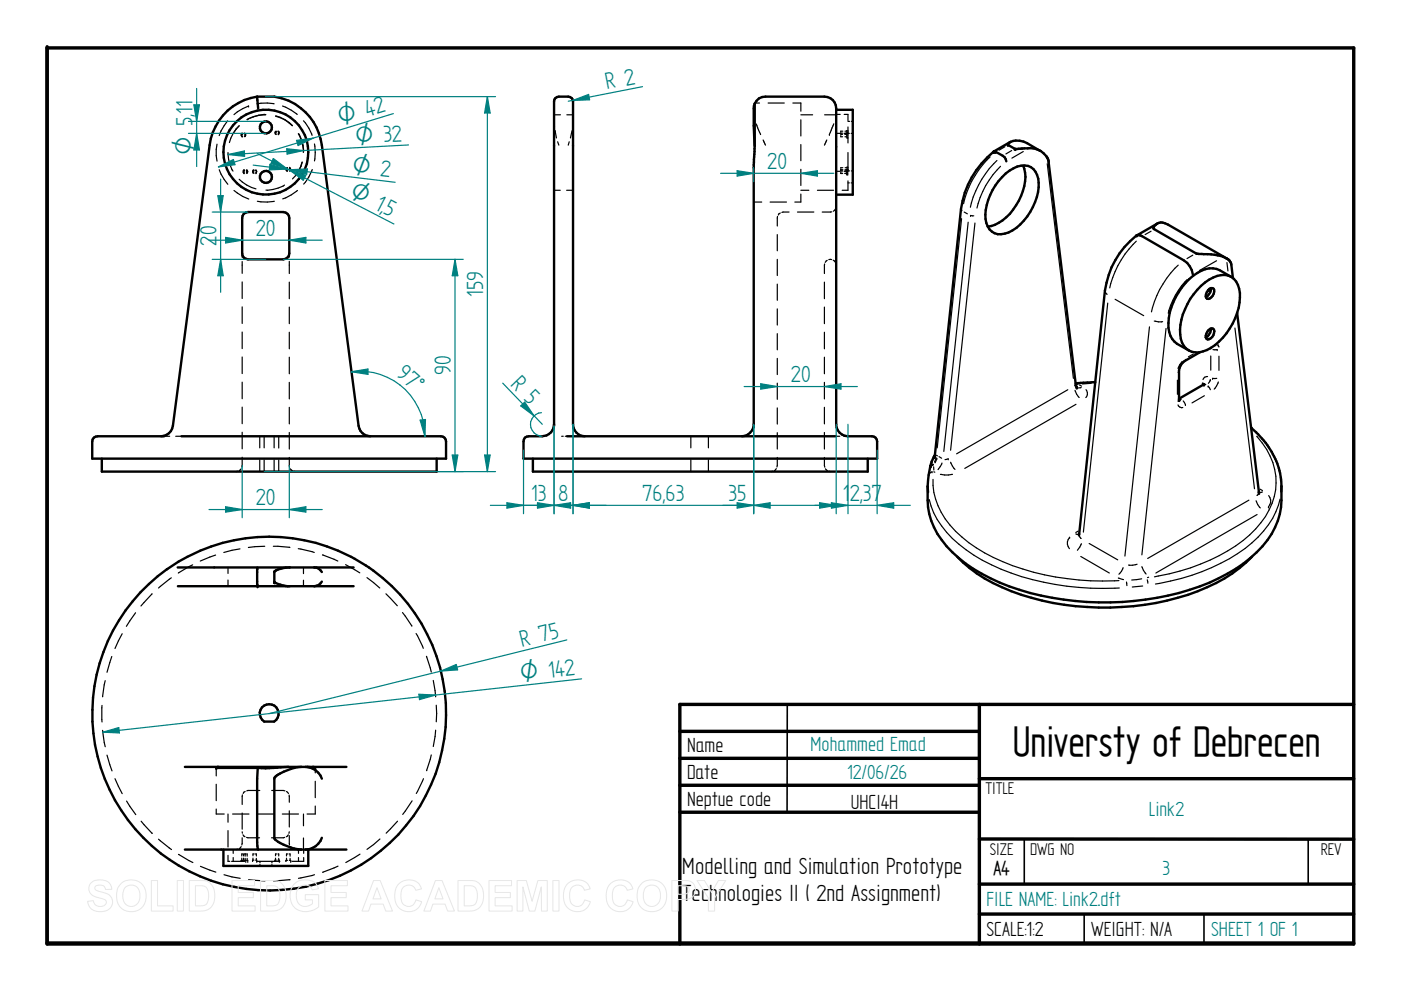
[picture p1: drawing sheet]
<svg xmlns="http://www.w3.org/2000/svg" width="297mm" height="210mm" viewBox="0 0 297 210" stroke-linecap="round" stroke-linejoin="round" font-family="sans-serif">
<path d="M10 9.9v190.3h277v-190h-277M144.1 155.1h63.5M207.6 149.4v50.8M287 149.4h-142.9v50.8M144.1 160.8h63.5M144.1 166.5h63.5M144.1 172.2h63.5M207.6 165.1h79.4M207.6 177.9h79.4M10 199.9h277M207.6 187.5h79.4M207.6 193.8h79.4" fill="none" stroke="#000" stroke-width=".72"/>
<path d="M166.9 149.4v22.8M217.2 178.1v9.4M277.4 178.1v9.4M229.9 193.8v6.4M255.3 193.8v6.4" fill="none" stroke="#000" stroke-width=".34"/>
<g fill="none" stroke="#000" stroke-width=".51">
<path d="M54.5 20.5l.2 2.5M54.5 20.5a11.9 11.9 0 0 0-10.1 10.3l-7.7 59.5a2.56 2.56 0 0 1-2.5 2.2M54.5 20.5a12 12 0 0 1 13.7 10.3l7.8 59.5a2.56 2.56 0 0 0 2.5 2.2M160 22a2.33 2.33 0 0 1 2.3-1.5h12.5a2.46 2.46 0 0 1 2.5 2.5v67a2.53 2.53 0 0 0 2.5 2.5M160 22l-.2 1 .2 7.8M160 22v9l-.2 4v55a2.61 2.61 0 0 1-2.5 2.5M177.3 23.3h3.5v18h-3.5M210.6 32.2a18.9 18.9 0 0 0-6.9 12.1l-5.5 52.3M210.8 32.1h.1M210.9 32.1l.2 .1M211.2 32.2l1.8 1.1 .4 .9M213.2 36.8a5 5 0 0 1 5.4-1.4 4.4 4.4 0 0 1 1.6 4.3 12.4 12.4 0 0 1-6.3 9.6 3.2 3.2 0 0 1-4.9-2.9 12.5 12.5 0 0 1 4.2-9.6z"/>
<path d="M213.7 30.6v.1M213.7 30.7l1.4 .8M213.7 30.5l.4-.3a3.7 3.7 0 0 1 3.7 .2l2.8 1.6M214.2 30.1l-3.5 2M215.2 31.6h.1M215.3 31.6l1.5-.1a5.9 5.9 0 0 1 4.5 1l.7 .8 .3 .9 5.8 47.4M216.9 35.1a9.2 9.2 0 0 1-1.5 8.4 8.8 8.8 0 0 1-6 4.5M51.7 45.3l.9-.3h7.5a1.3 1.3 0 0 1 1.2 1.2v7.5a1.3 1.3 0 0 1-1.2 1.3h-7.5a1.23 1.23 0 0 1-1.3-1.3v-7.5zM241 49.9l.4-.1 .7 .3 8.9 5.1a4.3 4.3 0 0 1 1.9 3M245.4 47.4l-4.4 2.6a17.7 17.7 0 0 0-6.7 11.6l-5.5 51.7M260.1 54.8l-12.5-7.2a1.91 1.91 0 0 0-3 .8l9 5.3 .8 .1a10.7 10.7 0 0 1 6.1 1.2l.5 .9 .4 3.1M261.1 58.7l-2.5-1.4a4.6 4.6 0 0 0-4.7 .6 13.8 13.8 0 0 0-6.2 11.6 4.5 4.5 0 0 0 1.9 3.4l2.4 1.4"/>
<path d="M261.1 58.7a4.7 4.7 0 0 1 1.8 4.4l-.3 2.1-.3 1.1M261.1 58.7a4.7 4.7 0 0 0-4.8 .6 13.9 13.9 0 0 0-6.1 11.6 4 4 0 0 0 1.8 3.4M252 74.3a4.5 4.5 0 0 0 4.7-.6 13.9 13.9 0 0 0 5.6-7.4l4.6 38M254.4 74.7l-3.3 1.9a2.9 2.9 0 0 0-1.1 1.9v6.2M256.1 61.6a.81 .81 0 0 1 1.2-.4 1.53 1.53 0 0 1-1.4 2.1 1.25 1.25 0 0 1 .2-1.7zM256.2 70l.4-.3h.6a1.51 1.51 0 0 1-1.2 2.3 1.27 1.27 0 0 1 .2-2zM256.2 61.5l.5 .2M256.7 61.1a1.84 1.84 0 0 1-1.1 1.8M256.7 69.7a1.83 1.83 0 0 1-1.1 1.8M34.8 92.5h-14.1a1.09 1.09 0 0 0-1.1 1.1v3.6h75v-3.6a1.08 1.08 0 0 0-1.1-1.1h-55M92.6 97.2v2.8h-71v-2.8M117.5 90.3v-68.8a1.01 1.01 0 0 1 1-1h2a1.01 1.01 0 0 1 1 1v68.5a2.53 2.53 0 0 0 2.5 2.5"/>
<path d="M117.5 90a2.52 2.52 0 0 1-2.5 2.5h-2.9a1.02 1.02 0 0 0-1.1 1.1v3.6h75v-3.6a1.08 1.08 0 0 0-1.1-1.1h-5.2M120.2 92.5h57M184 97.2v2.8h-71v-2.8M197.2 98.9l-.3 1.8M198.2 96.6l-1 2.2M198.2 96.7l-.1 .2M228.1 81.5l.1 .5M228.3 82v.1M232.2 81l-4.2 .3M255.2 81.5l-5.2 3M265.3 90.7a17.3 17.3 0 0 1 6.3 11.2M196.7 103.1l.1 1.3"/>
<path d="M196.8 101.9l-.1 1.2M196.9 100.8l-.1 1.1M228.8 113.3v.1M265.5 118a35.6 35.6 0 0 1-18.1 9.3 58 58 0 0 1-35-2.8 27.9 27.9 0 0 1-9.5-6.5M266.9 104.4h.1M271.6 102v2.2M271.7 103.1a15.7 15.7 0 0 1-3 11.4 32.2 32.2 0 0 1-16.5 10.6 61.3 61.3 0 0 1-40.2-1.6 28.4 28.4 0 0 1-13.2-10.3 15.8 15.8 0 0 1-2.1-10.1M37.7 120.3h23.7M37.7 124.3h28.9M54.6 120.4v.2M54.6 120.6v3.7M58.2 123.5l1.5 .6 1.7 .2"/>
<path d="M61.4 120.3a4.9 4.9 0 0 0-3.2 .9v2.1M66.6 124.3h8.4M66.6 120.3a1.8 1.8 0 0 1 1.6 1M68.2 123.3a1.8 1.8 0 0 1-1.6 1M75 120.3h-13.6M55.5 150a2 2 0 0 1 3.1 0 2 2 0 0 1-.5 3h-2.1a2.07 2.07 0 0 1-.5-3zM39.2 162.6h7.2M45.8 162.8h8.8M54.6 162.8l-.1 2.3v13.5l.2 1.5M61.1 162.6h12.3M61.1 162.6l-4.8 .3-1.7-.1M61.1 162.6l-15.2 .1"/>
<path d="M63.8 162.6a10 10 0 0 0-5.6 2.3v12.7a4 4 0 0 0 2.7 1.8l1.5 .5 1.4 .2M64.8 162.6a3.7 3.7 0 0 1 3.4 2.5M65.2 162.6l1.6 .2M66.3 162.6l.5 .1M68.2 177.6a3.7 3.7 0 0 1-3.4 2.5M39.2 180.1h34.2M65.4 180.1v3.5h-18v-3.5"/>
<circle cx="56.4" cy="32.3" r="9"/>
<circle cx="56.4" cy="27" r="1.27"/>
<circle cx="56.4" cy="37.5" r="1.27"/>
<circle cx="57.1" cy="151.3" r="37.5"/>
</g>
<g fill="none" stroke="#000" stroke-width=".25">
<path d="M46 30.6l-.2 2.4 .2 1.2M46.5 36l.4 .9 1.4 2.2M48.3 25.6l-1.4 2.2-.4 .9M48.3 32.3a7.5 7.5 0 0 0 1.1 4M50.7 26.7a7.5 7.5 0 0 0-2.1 3.5M50.7 38a8 8 0 0 0 3.6 2M51.3 28.2h.1M51.3 28.2l-.2 .5 .3 .3M51.4 28.3h.1M51.4 28.3l-.1 .4 .1 .3M51.7 36a.53 .53 0 0 0 .1 .8M51.7 36h.1"/>
<path d="M51.8 28.3l.2 .3-.2 .3M51.9 36.1h.1M51.9 36.1l-.2 .4 .2 .2M51.9 28.2a.46 .46 0 0 1 0 .8M52.3 36.2h.1M52.3 36l.2 .4-.2 .4M52.3 36.2l.1 .2-.2 .3M52.7 25.1l-.3 .3M52.7 22.5h.1M52.7 22.5l-1.2 .5-1.9 1.3M53.8 36l-.3 .4 .3 .3M53.8 36.1h.1"/>
<path d="M53.8 36.1l-.1 .4 .1 .2M54.2 36.1l.2 .3-.1 .2M54.2 36l.2 .4-.1 .3M54.3 36.6h.1M54.5 22a9.3 9.3 0 0 1 3.6 0M56.3 24.3a7.1 7.1 0 0 0-3.9 1.1M56.3 24.3l-1.4 .2-1.1 .3M58.4 24.6a7 7 0 0 1 3.6 2.1M58.5 24.6a7.5 7.5 0 0 1 3.5 2M58.5 27.8l-.2 .4 .2 .3M58.6 27.9h.1M58.6 27.9l-.2 .4 .2 .1"/>
<path d="M58.9 27.9l.2 .3-.1 .2M59 27.8l.2 .4-.2 .3M59 28.4h.1M59.9 22.5l1.9 .9 1.2 .9M60.3 39.2a7.5 7.5 0 0 1-3.9 1.1M60.8 35.6h.1M60.8 35.6l-.1 .5 .2 .2M61 35.6h.1M61 35.6l-.2 .5 .2 .1M61.4 35.6h.1M61.4 35.5l.2 .4-.2 .4M61.4 35.7l.1 .2-.2 .3"/>
<path d="M61.4 21.5h.1M61.7 21.6h.1M63.2 22.5l.2 .1M63.2 28.4a8.1 8.1 0 0 1 1.1 3.6M63.3 36.3l-1.3 1.6M63.3 28.3a6.7 6.7 0 0 1 1 4M63.7 22.9l.1 .1M64 34.4l-.7 1.9M64.1 34.4l-.8 1.9M64.3 25.6a8.5 8.5 0 0 1 1.9 3.1M64.8 23.8l.3 .3M65.4 24.5l.2 .2"/>
<path d="M66.2 35.9a9.3 9.3 0 0 1-1.8 3.1M66.7 30.5a9.6 9.6 0 0 1 0 3.6M117.5 24.3h1.3M117.5 26.2l.1 .7M117.7 27.7l.3 1.6M117.7 27.7h.1M118.2 30.1l.3 .7M120.2 24.3h1.3M120.7 30.1l-.2 .7M121.3 27.7l-.4 1.6M121.5 26.2l-.1 .7M159.8 35.2v.4"/>
<path d="M159.8 23.8l.2 1.3M159.9 34.5l-.1 .3M160 30.8v.1M160 31.1v.1M160 22h.1M160.1 21.9h.1M160.1 21.8h.9M160.4 26.3l.8 2.2M161.8 29.7l.5 1.1M162.9 21.8h3.4M168.1 21.8h1.7v1.8M169.8 24.3h2.5"/>
<path d="M169.8 25.4v3.4M169.8 30.6v3.5M169.8 35.9v3.4M174.8 24.3h2.5M175.3 29.7l-.5 1.1M175.8 28.5h.1M176.8 26.2l-1 2.3M177.2 25h.1M177.3 28.3h.8M177.3 36.3h.8M177.3 24.3h.8M177.3 23.8l-.1 1.2"/>
<path d="M178.3 28.2v.2M178.3 28.7v.3h.3M178.3 35.9v.3l.3 .1M178.3 36.5v.3h.3M178.3 36.7h.3M178.3 36h.4M178.3 28.5h.3M178.3 28.2h.4M178.7 35.6h-.4v.1M178.7 27.8h-.4v.1M179 28.3h1.1M179 24.3h.8v1.3"/>
<path d="M179.1 36.7h.4M179.1 28.5h.4M179.2 36.3h.4M179.2 36h.4M179.2 36.8h.4M179.2 27.8h.3M179.2 29h.4M179.2 28.2h.4M179.5 28.6h.1M179.5 36.8h.1M179.5 28.4v.2M179.5 36.5v.3"/>
<path d="M179.6 28.8v.3M179.6 35.8v.4M179.6 36.6v.3M179.6 29.1h.1M179.6 35.9h.1M179.6 36.9h.1M179.6 36.4h.1M179.6 27.7l-.1 .3M179.6 35.9l-.1 .3M179.7 28.1l-.1 .3M179.7 35.4l-.5 .2M179.7 28.6h.1"/>
<path d="M179.7 36.8h.1M179.7 29.1h.1M179.7 36.9h.1M179.7 36.4h.1M179.8 36.2h.3M179.8 25.7h.3M179.8 27.7h.1M179.8 35.9h.1M179.8 28.1h.1M179.8 32.3v4h-.8M179.8 26.9v3.4M179.8 38.4v1.9h-1.2"/>
<path d="M179.8 38.8h.3M179.8 35.4h.1M180.5 28.3h.3M180.5 38.8h.3M180.5 36.2h.3M180.5 25.7h.3M209.9 33.3a20 20 0 0 0-5.6 9.9M211.4 34a19.7 19.7 0 0 0-5.7 9.9M212.1 35.3a18 18 0 0 0-5 8.8M213.1 31.1l-1.3 .7M214.5 31.9l-1.2 .7M217 32.1l-2.5 1.4"/>
<path d="M222 34.7l5.6 45.5M49.6 40.4l1.9 1.3 1.2 .5M51.3 53.7v.9M51.3 55.5v2.5M51.3 59.8v3.5M58.2 42.7a9.4 9.4 0 0 1-3.6 0M61.3 53.7v.8M61.3 55.4v2.6M61.3 59.8v3.5M63.1 40.4a10 10 0 0 1-3.2 1.8M117.5 40.3h1.3M120.1 40.3h1.4"/>
<path d="M159.8 42.8h1.7M163.3 42.8h3.4M164.8 49.7v3.5M164.8 55v3.4M164.8 45.9v2M165.4 45.2l-.4 .4M167.3 45h-1.5M169.1 45h3.4M169.8 41.1v1.7h-1.3M169.8 40.3h1.7M173.3 40.3h3.4M174.8 59.8v3.5"/>
<path d="M174.8 56v2M175.4 55.2l-.4 .4M175.7 55h.6M176.4 44.9l-2.1 .1M176.7 55.2l.4 .4M177.1 44.3l-.4 .5M177.2 55.9l.1 .3M177.3 43.7l-.1 .3M203.8 44.5h.1M203.8 44.5l.2 .2M203.9 46.4l-5.2 48.6M204.4 45l.7 .3"/>
<path d="M205.3 47.1l-5.2 48.6M205.8 45.7h.1M205.8 45.7l.7 .1M206.7 47.3l-5.2 48.2M240.9 51.1a20 20 0 0 0-5.6 9.9M244 49l-1.2 .7M249.8 56.2a20.2 20.2 0 0 0-5.7 9.9M251.7 59.3a15.3 15.3 0 0 0-4 7.1M252.9 54.1l-1.2 .7M257.9 55.3l-3.6 2.1M260.1 55.7l.2 1.7M51.3 65.1v3.5"/>
<path d="M51.3 70.4v3.5M51.3 75.7v3.5M61.3 65.1v3.5M61.3 70.4v3.6M61.3 75.7v3.5M164.8 60.2v3.5M164.8 65.5v3.4M164.8 70.7v3.5M164.8 76v3.4M174.8 65.1v3.5M174.8 70.4v3.6M174.8 75.7v3.5"/>
<path d="M234.4 62l.3 .4M234.4 62h.1M234.9 64.3l-5.2 48.5M236.4 63.5l6.1 3.4M243.7 69.3l-5.2 48.6M244.7 68.1l1.8 .1M247.2 69.6l-5.1 48M249.9 78.7l-.1 .3M250.7 76.6l-.9 1.5M251.4 76.2l-.2 .3M253 75.1l-1 .5M256 79.8a.89 .89 0 0 0-.9 .7"/>
<path d="M256.7 73.8v.2l-.2-.1M256.7 75.5v3M258.1 74.1h.1M258.1 74.1h-.9M258.2 73.1l.2 .5M258.2 73.1h.1M258.4 75.5v3M261.8 69.6l4.2 34M34.8 92.5h1.2M35.8 91.9l-.2 .2M36.4 91l-.3 .6M36.7 90.3l-.2 .3"/>
<path d="M37.3 92.5h1.2M50.4 99.9l-.3 .1M51.1 99.4l-.4 .4M51.3 81v3.5M51.3 86.3v3.5M51.3 91.7v3.5M51.3 96.9v2.2M55.1 92.5v2.5M55.1 97.5v2.5M56 92.5v2.5M56 97.5v2.5M58.1 92.5v2.5"/>
<path d="M58.1 97.5v2.5M59.1 92.5v2.5M59.1 97.5v2.5M61.3 81.1v3.5M61.3 86.4v3.5M61.3 91.7v3.5M61.3 97l.1 2.1M61.5 99.4l.5 .4M62.3 99.9l.3 .1M117.4 90.5v.1M117.5 90v.2M119.1 92.5h.3"/>
<path d="M119.8 92.5h.4M146.5 92.5v2.5M146.5 97.5v2.5M150.2 92.5v2.5M150.2 97.5v2.5M163.9 99.9l-.4 .1M164.6 99.4l-.4 .4M164.8 81.2v3.5M164.8 86.5v3.4M164.8 91.7v3.5M164.8 97l-.1 2M174.8 81.1v3.5"/>
<path d="M174.8 86.4v3.5M174.8 91.7v3.5M174.8 97l.1 2.1M175 99.4l.4 .4M175.8 99.9l.3 .1M177.2 92.5h.9M178.9 92.5h.8M197.4 98.6h.1M197.5 98.6h.1M197.5 98.5l-.2 .2M197.6 98h.1M197.6 98.5h.1"/>
<path d="M197.6 98.5l-.1 .1M197.7 98.5h.1M197.7 98.4l.2 .2M197.7 98.6l-.3 .2M197.9 97.2l-.3 .8M197.9 99l.1 .7M198.2 96.7l-.3 .2M198.4 96.5h.1M198.4 96.5l-.1 .1M198.5 97l-.3 1M198.5 96.5l.3 .1M198.6 97.2l-.4 .9"/>
<path d="M199.1 96.8l.5 .4M199.7 98.2l-.8 1.4M201 97.3l-.6 .2M201 97.3h.1M201.5 98l1 1.5M226.4 82.6l-23.6 13.6M227.9 82.8l.4 .8 .5 .7M228 81.7h.1M228 81.7l-.1 .1M228.1 85.7l-23.5 13.6M228.2 81.4h.2M228.5 81.2h.1"/>
<path d="M228.5 81.3l.1 .1M228.9 81.6l.4 .3M229.2 82.2l-.6 .1M230.2 82.6a1.18 1.18 0 0 1 0 1.7M231.3 81.3l-1.8 .1M249.6 80.6v3M249.8 85.9a.85 .85 0 0 0 1 .5M249.9 84.9l-.1 .2M250.2 84.5h.1M250.2 84.5l.2 .1M250.4 84.7l-.3 .1M250.9 85l.4 .8"/>
<path d="M251.3 85.8h.1M254.9 81.2v.3M255 81.2l.1 .1M255.2 81.3h.1M255.4 83.9l-2.7 1.5M255.4 81.5h.2M256.2 81.9h.1M256.2 81.9l.4 .7M256.6 80.5h.1M256.6 80.5l-.4 .8M257.1 80.2h.1M257.1 80.2h.9"/>
<path d="M258.3 81l-.9 1.5M266.4 92.5a13.5 13.5 0 0 1 1.9 17 26.6 26.6 0 0 1-11.7 9.2 48.9 48.9 0 0 1-11.8 3.6M40.8 119.8l-3 1.7M45.7 117.7l-3.2 1.3M50.9 116.4l-3.4 .7M56.1 115.8l-3.4 .3M58 115.8l3.5 .3M63.2 116.3l3.4 .8M68.4 117.6l3.2 1.4M73.3 119.7l3 1.8M197 105.9a18.9 18.9 0 0 0 7.8 10.7 47.7 47.7 0 0 0 23.9 7.9l5.1 .3 3.5-.1M197.6 100l-.5 .4"/>
<path d="M197.6 100h.1M197.8 101.6a15.2 15.2 0 0 0 6.2 12.3 42.6 42.6 0 0 0 22.3 8.8 54.9 54.9 0 0 0 10.9 .4M198 100l.2 .1M199.4 100.6l.9 .1 1.6-.1M226.8 113.9a1.81 1.81 0 0 0-.1 2.4M226.8 113.9h.1M228.1 113.2l.5 .1M228.6 112.6l-.5 .3M228.9 113.6h.1M228.9 113.7l.3 .5M229.1 118l6.1 3.5M229.3 115.3l-.9 1.4"/>
<path d="M230.9 115.2l6.1 3.5M241.1 119.6l-1 .2h-.8M264.8 106l-21.5 12.4M266.3 106.2l.4 .8 .5 .7M266.5 109.1l-21.4 12.4M266.9 104.6h.1M266.9 104.6l-.4 .4M267.2 103.7l.5 .3M267.7 104.3l-.5 .1M268.9 107.5h.1M269 105.1a1.81 1.81 0 0 1-.1 2.4M271.4 105.8a18.6 18.6 0 0 1-7.4 10.5 44.3 44.3 0 0 1-19 7.5"/>
<path d="M23.7 139.2l-1 3.3M25.9 134.4l-1.5 3.1M28.7 129.9l-1.9 2.9M32.3 125.9l-2.4 2.6M36.3 122.5l-2.7 2.2M48.3 120.3v1.3M48.3 123v1.3M64.3 120.3v1.3M64.3 123v1.3M77.8 122.5l2.7 2.2M81.8 125.9l2.4 2.5M85.3 129.9l2 2.9"/>
<path d="M88.2 134.3l1.5 3.2M90.4 139.1l1 3.4M237.1 122.6l1.1 .3M238.1 120.4l-.3 .7-.6 .7M238.8 123.4l.1 .8M242.1 122.7l-2.2 .3M242.1 120.1l.9 1.6M242.3 124.2l-2.2 .3M243.2 122.9l.2 .8M243.5 122.4l-.2 .1M21.6 149.6v3.5M21.8 154.9l.5 3.4"/>
<path d="M22.3 144.3l-.5 3.4M91.9 144.3l.5 3.4M92.4 154.8l-.5 3.5M92.5 149.5v3.5M22.7 160.1l1 3.3M24.4 165.1l1.5 3.2M26.8 169.8l2 2.9M29.9 174.1l2.4 2.6M33.6 177.9l2.8 2.2M45.8 162.8v1.7M45.8 166.3v3.5M45.8 171.5v1.1h1.7"/>
<path d="M48.3 172.6v1.7M48.3 176.1v3.5M49.3 172.6h3.5M51.1 179.5l-.3 .4M51.3 172.4v3.4M51.3 177.6v1.6M51.3 176.4l.1 .3M51.4 168.5l-.1 2.1M51.5 177l.4 .4M52 167.8l-.4 .4M52.3 177.5l2.7 .1M54.6 172.6h3.4"/>
<path d="M55.1 167.6l-2.8 .1M57.6 167.6l2.8 .1M59.9 172.6h3.4M60.4 177.5l-2.8 .1M60.7 167.8l.5 .4M61.1 177l-.4 .4M61.3 168.6v1.5M61.3 176.4v.3M61.3 171.9v3.4M61.3 177.2l.1 2M61.5 179.5l.4 .4M64.3 172.6v2.5"/>
<path d="M64.3 177.7v2.4M66.8 170.9v1.7h-1.7M66.8 162.8v1.1M66.8 165.7v3.4M80.6 177.9l-2.8 2.2M84.3 174.1l-2.4 2.6M87.4 169.8l-2 2.9M89.8 165.1l-1.5 3.1M91.4 160.1l-.9 3.3M37.8 181.1l3.1 1.8M42.5 183.7l3.3 1.2M47.5 185.5l3.4 .7"/>
<path d="M48.3 181.4v1.2h.4M49.1 182.6h2.8M49.4 180.1v.8M49.4 181.8v.8M50.4 180l-.3 .1M51.1 182.4h.1M51.1 182.5v.1M51.1 182.4h.3M51.3 181.9v.5M51.5 181.1h-.2v.4M51.5 182.4h.1M51.5 182.5v.1"/>
<path d="M51.6 181.1v.4M51.6 181.9v.5M51.8 181.1h.3M51.8 182.4h.4M52 181.1v.4M52 182v.4M52.1 182.6h.1M52.1 182.4v.1M52.3 181.1l.1 .4M52.4 182l.1 .5M52.5 182.6h.1M52.7 186.5l3.5 .3"/>
<path d="M53.5 182.4h.1M53.5 182.5v.1M53.5 182.4h.3M53.6 181.9v.5M53.9 181.1h-.3v.3M54.1 181.1h.3v.4M54.2 182.4l.2 .1M54.4 182v.4M54.4 182.6h.1M54.4 182.6h4.9M55.1 182.6v.3M55.1 183.3v.3"/>
<path d="M57.7 182.6v.4M57.7 183.3v.3M58.3 182.4h.1M58.3 182.5v.1M58.3 182.4h.3M58.4 181.9v.5M58.6 181.1h-.2v.3M58.9 182.4l.3 .1M58.9 181.1h.2v.4M59.1 182v.4M59.2 182.6h.1M60.6 182.4h.1"/>
<path d="M60.6 182.5v.1M60.6 182.4h.4M60.7 181.9v.5M61 181.1h-.3v.4M61.3 181.1h.2v.4M61.3 182.4l.3 .1M61.5 182v.4M61.5 186.5l-3.5 .3M61.6 182.6h.1M62.3 180l.3 .1M63.3 180.1v.8M63.3 181.8v.8"/>
<path d="M64.4 181.8v.8h-2.5M64.4 180.1v.8M66.7 185.5l-3.4 .7M71.7 183.6l-3.3 1.4M76.3 181.1l-3 1.8"/>
</g>
<g fill="#000">
<circle cx="210.6" cy="32.2" r=".25"/>
<circle cx="210.7" cy="32.2" r=".25"/>
<circle cx="210.7" cy="32.1" r=".25"/>
<circle cx="211" cy="32.1" r=".25"/>
<circle cx="211.1" cy="32.2" r=".25"/>
<circle cx="213.7" cy="30.6" r=".25"/>
<circle cx="213.7" cy="30.7" r=".25"/>
<circle cx="213.7" cy="30.5" r=".25"/>
<circle cx="215.1" cy="31.5" r=".25"/>
<circle cx="215.3" cy="31.6" r=".25"/>
<circle cx="241" cy="49.9" r=".25"/>
<circle cx="256.2" cy="61.5" r=".25"/>
<circle cx="197.2" cy="98.9" r=".25"/>
<circle cx="197.2" cy="98.8" r=".25"/>
<circle cx="197.3" cy="98.8" r=".25"/>
<circle cx="198.1" cy="96.9" r=".25"/>
<circle cx="198.2" cy="96.6" r=".25"/>
<circle cx="228.3" cy="82" r=".25"/>
<circle cx="228.3" cy="82.2" r=".25"/>
<circle cx="250" cy="84.8" r=".25"/>
<circle cx="250" cy="84.7" r=".25"/>
<circle cx="255.2" cy="81.5" r=".25"/>
<circle cx="255.3" cy="81.4" r=".25"/>
<circle cx="228.7" cy="113.5" r=".25"/>
<circle cx="228.8" cy="113.3" r=".25"/>
<circle cx="266.9" cy="104.4" r=".25"/>
<circle cx="266.9" cy="104.3" r=".25"/>
<circle cx="267" cy="104.5" r=".25"/>
<circle cx="54.6" cy="120.3" r=".25"/>
<circle cx="54.6" cy="124.3" r=".25"/>
<circle cx="58.2" cy="123.3" r=".25"/>
<circle cx="58.2" cy="123.4" r=".25"/>
<circle cx="45.8" cy="162.8" r=".25"/>
<circle cx="45.9" cy="162.7" r=".25"/>
<circle cx="66.8" cy="162.7" r=".25"/>
</g>
<path d="M120.2 135.7l-63.1 15.6M93.5 142.3l3.2-1.4 .3 1.1z" fill="none" stroke="#008080" stroke-width=".25"/>
<path d="M93.5 142.3l3.2-1.4 .3 1.1z" fill="#008080"/>
<path d="M21.8 155.2l3.4-.9 .1 1.1zM123.3 143.9l-101.5 11.3" fill="none" stroke="#008080" stroke-width=".25"/>
<path d="M21.8 155.2l3.4-.9 .1 1.1z" fill="#008080"/>
<path d="M88.8 147.2l3.6 .2-3.5 .9z" fill="none" stroke="#008080" stroke-width=".25"/>
<path d="M88.8 147.2l3.6 .2-3.5 .9z" fill="#008080"/>
<path d="M56.3 20.5h48.8M92.6 100h12.5M102.7 96.5h1.2l-.6 3.5z" fill="none" stroke="#008080" stroke-width=".25"/>
<path d="M102.7 96.5h1.2l-.6 3.5z" fill="#008080"/>
<path d="M103.3 20.5l.6 3.5h-1.2z" fill="none" stroke="#008080" stroke-width=".25"/>
<path d="M103.3 20.5l.6 3.5h-1.2z" fill="#008080"/>
<path d="M103.3 20.5v79.5M89.1 89.1l1.1-.2-.1 3.6z" fill="none" stroke="#008080" stroke-width=".25"/>
<path d="M89.1 89.1l1.1-.2-.1 3.6z" fill="#008080"/>
<path d="M74.5 78.8l3.5-.6v1.2z" fill="none" stroke="#008080" stroke-width=".25"/>
<path d="M74.5 78.8l3.5-.6v1.2z" fill="#008080"/>
<path d="M61.3 50.9l3.6-.6v1.2zM74.5 78.8a13.8 13.8 0 0 1 15.6 13.7" fill="none" stroke="#008080" stroke-width=".25"/>
<path d="M61.3 50.9l3.6-.6v1.2z" fill="#008080"/>
<path d="M47.8 50.3l3.5 .6-3.5 .6z" fill="none" stroke="#008080" stroke-width=".25"/>
<path d="M47.8 50.3l3.5 .6-3.5 .6z" fill="#008080"/>
<path d="M44.3 50.9h24M45 55h11.3M45 45h7.6M46.2 41.5h1.1l-.5 3.5z" fill="none" stroke="#008080" stroke-width=".25"/>
<path d="M46.2 41.5h1.1l-.5 3.5z" fill="#008080"/>
<path d="M46.8 55l.5 3.5h-1.1z" fill="none" stroke="#008080" stroke-width=".25"/>
<path d="M46.8 55l.5 3.5h-1.1z" fill="#008080"/>
<path d="M46.8 38v24M51.3 98.7v11.1M61.3 98.7v11.1M61.3 108l3.6-.6v1.2z" fill="none" stroke="#008080" stroke-width=".25"/>
<path d="M61.3 108l3.6-.6v1.2z" fill="#008080"/>
<path d="M47.8 107.4l3.5 .6-3.5 .6z" fill="none" stroke="#008080" stroke-width=".25"/>
<path d="M47.8 107.4l3.5 .6-3.5 .6z" fill="#008080"/>
<path d="M60.1 55h38.1M96.5 55l.6 3.5h-1.2zM56 100h42.2M44.3 108h24" fill="none" stroke="#008080" stroke-width=".25"/>
<path d="M96.5 55l.6 3.5h-1.2z" fill="#008080"/>
<path d="M95.9 96.5h1.2l-.6 3.5z" fill="none" stroke="#008080" stroke-width=".25"/>
<path d="M95.9 96.5h1.2l-.6 3.5z" fill="#008080"/>
<path d="M46.3 35.4l3.2-1.6 .3 1.1zM83.4 24.1l-37.1 11.3M96.5 55v45" fill="none" stroke="#008080" stroke-width=".25"/>
<path d="M46.3 35.4l3.2-1.6 .3 1.1z" fill="#008080"/>
<path d="M62.9 29.8l3.5-.5-3.2 1.6z" fill="none" stroke="#008080" stroke-width=".25"/>
<path d="M62.9 29.8l3.5-.5-3.2 1.6z" fill="#008080"/>
<path d="M48.3 32.8l3.5-.8 .1 1.1zM86.6 30.7l-38.3 2.1" fill="none" stroke="#008080" stroke-width=".25"/>
<path d="M48.3 32.8l3.5-.8 .1 1.1z" fill="#008080"/>
<path d="M60.8 31.5l3.5 .4-3.4 .8z" fill="none" stroke="#008080" stroke-width=".25"/>
<path d="M60.8 31.5l3.5 .4-3.4 .8z" fill="#008080"/>
<path d="M111 95.4v13.5M117.5 90.3v18.6M117.5 107.1l3.5-.5v1.1z" fill="none" stroke="#008080" stroke-width=".25"/>
<path d="M117.5 107.1l3.5-.5v1.1z" fill="#008080"/>
<path d="M107.5 106.6l3.5 .5-3.5 .6z" fill="none" stroke="#008080" stroke-width=".25"/>
<path d="M107.5 106.6l3.5 .5-3.5 .6z" fill="#008080"/>
<path d="M117.5 90.3v18.6M121.5 90v18.9M104 107.1h20.5M114 106.6l3.5 .5-3.5 .6z" fill="none" stroke="#008080" stroke-width=".25"/>
<path d="M114 106.6l3.5 .5-3.5 .6z" fill="#008080"/>
<path d="M121.5 107.1l3.5-.5v1.1z" fill="none" stroke="#008080" stroke-width=".25"/>
<path d="M121.5 107.1l3.5-.5v1.1z" fill="#008080"/>
<path d="M121.5 90v18.9M159.8 90v18.9M110.5 107.1h18M121.5 107.1l3.5-.5v1.1z" fill="none" stroke="#008080" stroke-width=".25"/>
<path d="M121.5 107.1l3.5-.5v1.1z" fill="#008080"/>
<path d="M156.3 106.6l3.5 .5-3.5 .6z" fill="none" stroke="#008080" stroke-width=".25"/>
<path d="M156.3 106.6l3.5 .5-3.5 .6z" fill="#008080"/>
<path d="M159.8 90v18.9M177.3 90v18.9M121.5 107.1h38.3M159.8 107.1l3.5-.5v1.1z" fill="none" stroke="#008080" stroke-width=".25"/>
<path d="M159.8 107.1l3.5-.5v1.1z" fill="#008080"/>
<path d="M173.8 106.6l3.5 .5-3.5 .6z" fill="none" stroke="#008080" stroke-width=".25"/>
<path d="M173.8 106.6l3.5 .5-3.5 .6z" fill="#008080"/>
<path d="M179.8 90v18.9M186 95.4v13.5M153.2 107.1h24.1M176.3 106.6l3.5 .5-3.5 .6z" fill="none" stroke="#008080" stroke-width=".25"/>
<path d="M176.3 106.6l3.5 .5-3.5 .6z" fill="#008080"/>
<path d="M186 107.1l3.5-.5v1.1z" fill="none" stroke="#008080" stroke-width=".25"/>
<path d="M186 107.1l3.5-.5v1.1z" fill="#008080"/>
<path d="M106.6 81.2l8.4 8.8M110.4 86.1l.8-.8 2 2.9zM114.8 87.5a2.5 2.5 0 0 0-2.3 2.6 2.5 2.5 0 0 0 2.5 2.4M172.8 107.1h20.2" fill="none" stroke="#008080" stroke-width=".25"/>
<path d="M110.4 86.1l.8-.8 2 2.9z" fill="#008080"/>
<path d="M136.2 18.4l-15.7 3.1M121.5 21.3l3.3-1.3 .2 1.2z" fill="none" stroke="#008080" stroke-width=".25"/>
<path d="M121.5 21.3l3.3-1.3 .2 1.2z" fill="#008080"/>
<path d="M53.7 35l30.1 3.7M57.2 34.8l3.5 1.1-3.6 .1z" fill="none" stroke="#008080" stroke-width=".25"/>
<path d="M57.2 34.8l3.5 1.1-3.6 .1z" fill="#008080"/>
<path d="M61.6 36l3.6-.2-.2 1.2z" fill="none" stroke="#008080" stroke-width=".25"/>
<path d="M61.6 36l3.6-.2-.2 1.2z" fill="#008080"/>
<path d="M54.6 32.6l28.9 14.9M58 33.6l2.8 2.1-3.4-1z" fill="none" stroke="#008080" stroke-width=".25"/>
<path d="M58 33.6l2.8 2.1-3.4-1z" fill="#008080"/>
<path d="M61.5 36.1l3.4 1.1-.6 1z" fill="none" stroke="#008080" stroke-width=".25"/>
<path d="M61.5 36.1l3.4 1.1-.6 1z" fill="#008080"/>
<path d="M159.8 35.6v2.9M169.8 36.7l3.5-.5v1.1z" fill="none" stroke="#008080" stroke-width=".25"/>
<path d="M169.8 36.7l3.5-.5v1.1z" fill="#008080"/>
<path d="M156.3 36.2l3.5 .5-3.5 .6z" fill="none" stroke="#008080" stroke-width=".25"/>
<path d="M156.3 36.2l3.5 .5-3.5 .6z" fill="#008080"/>
<path d="M152.8 36.7h24M174.8 82l3.5-.6v1.1z" fill="none" stroke="#008080" stroke-width=".25"/>
<path d="M174.8 82l3.5-.6v1.1z" fill="#008080"/>
<path d="M161.3 81.4l3.5 .6-3.5 .5z" fill="none" stroke="#008080" stroke-width=".25"/>
<path d="M161.3 81.4l3.5 .6-3.5 .5z" fill="#008080"/>
<path d="M40 25.7h16.4M40 28.3h16.4M41.1 22.2h1.2l-.6 3.5zM157.8 82h24" fill="none" stroke="#008080" stroke-width=".25"/>
<path d="M41.1 22.2h1.2l-.6 3.5z" fill="#008080"/>
<path d="M41.7 28.3l.6 3.5h-1.2z" fill="none" stroke="#008080" stroke-width=".25"/>
<path d="M41.7 28.3l.6 3.5h-1.2z" fill="#008080"/>
<path d="M41.7 18.8v16.5" fill="none" stroke="#008080" stroke-width=".25"/>
<g fill="none" stroke="#e6e6e6" stroke-width=".21">
<path d="M19.3 187.2a3.1 3.1 0 0 1 4 .2l.4 1.2h-1.3a1.28 1.28 0 0 0-1-.9 1.28 1.28 0 0 0-1.3 .4v.4a5.6 5.6 0 0 0 2.5 1 1.98 1.98 0 0 1 1.2 2.3 1.98 1.98 0 0 1-2.2 1.5 2.48 2.48 0 0 1-3-2.2l1.2-.1a1.44 1.44 0 0 0 1.3 1.2 1.44 1.44 0 0 0 1.5-.9 1.18 1.18 0 0 0-1.4-.9 2.36 2.36 0 0 1-2.4-2l.1-.7zM25.8 187.2a3.3 3.3 0 0 1 3.9-.1 3.3 3.3 0 0 1 1.2 3.8 3.2 3.2 0 0 1-3.8 2.3 3.2 3.2 0 0 1-2.4-3.7 3 3 0 0 1 1.1-2.3zM26.5 188.2a1.87 1.87 0 0 1 2.2-.3 1.87 1.87 0 0 1 1 2 1.87 1.87 0 0 1-1.8 2.3 1.87 1.87 0 0 1-1.9-2.3l.1-.8zM32.1 186.7h1.3v5.4h3.3v1.1h-4.6zM37.6 186.7h1.3v6.5h-1.3zM40.1 186.7h2.4a2.79 2.79 0 0 1 3 3.3 2.79 2.79 0 0 1-2.9 3.2h-2.5zM41.4 187.8a2.64 2.64 0 0 1 2.5 .5 3.3 3.3 0 0 1-.3 3.5l-.8 .3h-1.4zM49.2 186.7h4.8v1.1h-3.5v1.4h3.2v1.1h-3.2v1.8h3.6v1.1h-4.9zM55.2 186.7h2.4a2.79 2.79 0 0 1 3.1 3.3 2.79 2.79 0 0 1-3 3.2h-2.5zM56.6 187.8a2.64 2.64 0 0 1 2.4 .5 3.3 3.3 0 0 1-.3 3.5l-.8 .3h-1.3zM62.3 187.5a3.6 3.6 0 0 1 4.6-.2l.6 1.1-1.3 .3a1.8 1.8 0 0 0-2.2-.9 1.8 1.8 0 0 0-1.2 2 2.01 2.01 0 0 0 1.1 2.2 2.01 2.01 0 0 0 2.3-.4v-.8h-1.5v-1.1h2.9v2.6a3.8 3.8 0 0 1-5.5-.3 4 4 0 0 1 .2-4.5zM68.9 186.7h4.8v1.1h-3.5v1.4h3.2v1.1h-3.2v1.8h3.6v1.1h-4.9z"/>
<path d="M79.2 186.7h1.4l2.6 6.5h-1.4l-.6-1.5h-2.5l-.6 1.5h-1.4zM79.9 188.2l.9 2.4h-1.7zM84.5 187.5a2.87 2.87 0 0 1 4.9 1l-1.3 .3a1.6 1.6 0 0 0-1.8-1.1 1.6 1.6 0 0 0-1.3 1.7 2.19 2.19 0 0 0 1.3 2.8 1.55 1.55 0 0 0 1.9-1.4l1.2 .4a2.93 2.93 0 0 1-3.4 2 2.93 2.93 0 0 1-2.3-3.3v-.6a3.2 3.2 0 0 1 .8-1.8zM92.3 186.7h1.4l2.6 6.5h-1.4l-.5-1.5h-2.6l-.5 1.5h-1.4zM93 188.2l.9 2.4h-1.7zM97.1 186.7h2.4a2.79 2.79 0 0 1 3 3.3 2.79 2.79 0 0 1-2.9 3.2h-2.5zM98.4 187.8a2.64 2.64 0 0 1 2.4 .5 3.3 3.3 0 0 1-.2 3.5l-.9 .3h-1.3zM103.7 186.7h4.8v1.1h-3.5v1.4h3.2v1.1h-3.2v1.8h3.6v1.1h-4.9zM109.6 186.7h2l1.2 4.4 1.2-4.4h2v6.5h-1.2v-5.2l-1.4 5.2h-1.2l-1.3-5.2v5.2h-1.3zM117.2 186.7h1.3v6.5h-1.3zM120.3 187.5a2.87 2.87 0 0 1 4.8 1l-1.2 .3a1.6 1.6 0 0 0-1.9-1.1 1.6 1.6 0 0 0-1.2 1.7 2.19 2.19 0 0 0 1.3 2.8 1.55 1.55 0 0 0 1.8-1.4l1.3 .4a2.93 2.93 0 0 1-3.5 2 2.93 2.93 0 0 1-2.2-3.3v-.6a3.2 3.2 0 0 1 .8-1.8zM129.3 187.5a2.87 2.87 0 0 1 4.9 1l-1.2 .3a1.6 1.6 0 0 0-1.9-1.1 1.6 1.6 0 0 0-1.3 1.7 2.19 2.19 0 0 0 1.3 2.8 1.55 1.55 0 0 0 1.9-1.4l1.2 .4a2.93 2.93 0 0 1-3.4 2 2.93 2.93 0 0 1-2.3-3.3l.1-.6a3.2 3.2 0 0 1 .7-1.8z"/>
<path d="M136.2 187.2a3.3 3.3 0 0 1 3.9-.1 3.3 3.3 0 0 1 1.1 3.8 3.2 3.2 0 0 1-3.7 2.3 3.2 3.2 0 0 1-2.4-3.7 3 3 0 0 1 1.1-2.3zM136.9 188.2a1.87 1.87 0 0 1 2.2-.3 1.87 1.87 0 0 1 .9 2 1.87 1.87 0 0 1-1.8 2.3 1.87 1.87 0 0 1-1.8-2.3l.1-.8zM142.4 186.7h2.1a2.5 2.5 0 0 1 2.7 1 2.08 2.08 0 0 1-.1 2.2 2.08 2.08 0 0 1-2.1 .8h-1.2v2.5h-1.4zM143.8 187.8h.6a1.28 1.28 0 0 1 1.7 .9 1.22 1.22 0 0 1-1.6 .9h-.7zM147.8 186.7h1.5l1.6 2.5 1.4-2.5h1.6l-2.4 3.7v2.8h-1.3v-2.8z"/>
</g>
<text font-size="10.1" x="214.7" y="160.4">Universty of Debrecen</text>
<g font-size="5.6" fill="#008080">
<text x="128.6" y="19" transform="rotate(-11 128.6 19)">R 2</text>
<text x="40.8" y="26.8" transform="rotate(-90 40.8 26.8)">5,11</text>
<text x="162.7" y="35.9">20</text>
<text x="81.1" y="45.3" transform="rotate(27 81.1 45.3)">5</text>
<text x="45.9" y="52.1" transform="rotate(-90 45.9 52.1)">20</text>
<text x="54.2" y="50">20</text>
<text x="102.4" y="63" transform="rotate(-90 102.4 63)">159</text>
<text x="83.8" y="79.5" transform="rotate(41 83.8 79.5)">97°</text>
<text x="95.6" y="79.6" transform="rotate(-90 95.6 79.6)">90</text>
<text x="108.1" y="81.5" transform="rotate(46 108.1 81.5)">R 5</text>
<text x="167.7" y="81.1">20</text>
<text x="54.2" y="107.1">20</text>
<text x="112.6" y="106.3">13</text>
<text x="118.4" y="106.3">8</text>
<text x="136.1" y="106.3">76,63</text>
<text x="154.5" y="106.3">35</text>
<text x="178.7" y="106.3">12,37</text>
<text x="110.7" y="137.2" transform="rotate(-14 110.7 137.2)">R 75</text>
</g>
<g font-size="5.6">
<text x="144.6" y="185.3">Modelling and Simulation Prototype</text>
<text x="144.6" y="191">Technologies II ( 2nd Assignment)</text>
</g>
<g font-size="5.4" fill="#008080">
<text x="72.2" y="26.6" transform="rotate(-17 72.2 26.6)">O 42</text>
<text x="40.8" y="32.8" transform="rotate(-90 40.8 32.8)">O</text>
<text x="75.3" y="30.4" transform="rotate(-3 75.3 30.4)">O 32</text>
<text x="73.9" y="41.5" transform="rotate(27 73.9 41.5)">O 1,</text>
<text x="74.5" y="36.7" transform="rotate(7 74.5 36.7)">O 2</text>
<text x="110.4" y="144.5" transform="rotate(-6 110.4 144.5)">O 142</text>
</g>
<g font-size="4.9">
<text x="145.7" y="159.4">Name</text>
<text x="145.7" y="165.1">Date</text>
<text x="145.7" y="170.8">Neptue code</text>
<text x="180.4" y="171.4">UHCI4H</text>
<text x="209.2" y="198.5">SCALE:1:2</text>
<text x="231.4" y="198.5">WEIGHT: N/A</text>
</g>
<g font-size="4.9" fill="#008080">
<text x="171.8" y="159.3">Mohammed Emad</text>
<text x="179.6" y="165.2">12/06/26</text>
<text x="243.6" y="173.1">Link2</text>
<text x="246.5" y="185.5">3</text>
<text x="209.2" y="192.2">FILE NAME: Link2.dft</text>
<text x="256.8" y="198.5">SHEET 1 OF 1</text>
</g>
<text font-size="4.8" x="210.6" y="185.4">A4</text>
<g font-size="4.1">
<text x="208.9" y="168.4">TITLE</text>
<text x="209.8" y="181.2">SIZE</text>
<text x="218.4" y="181.2">DWG NO</text>
<text x="280" y="181.2">REV</text>
</g>
</svg>
